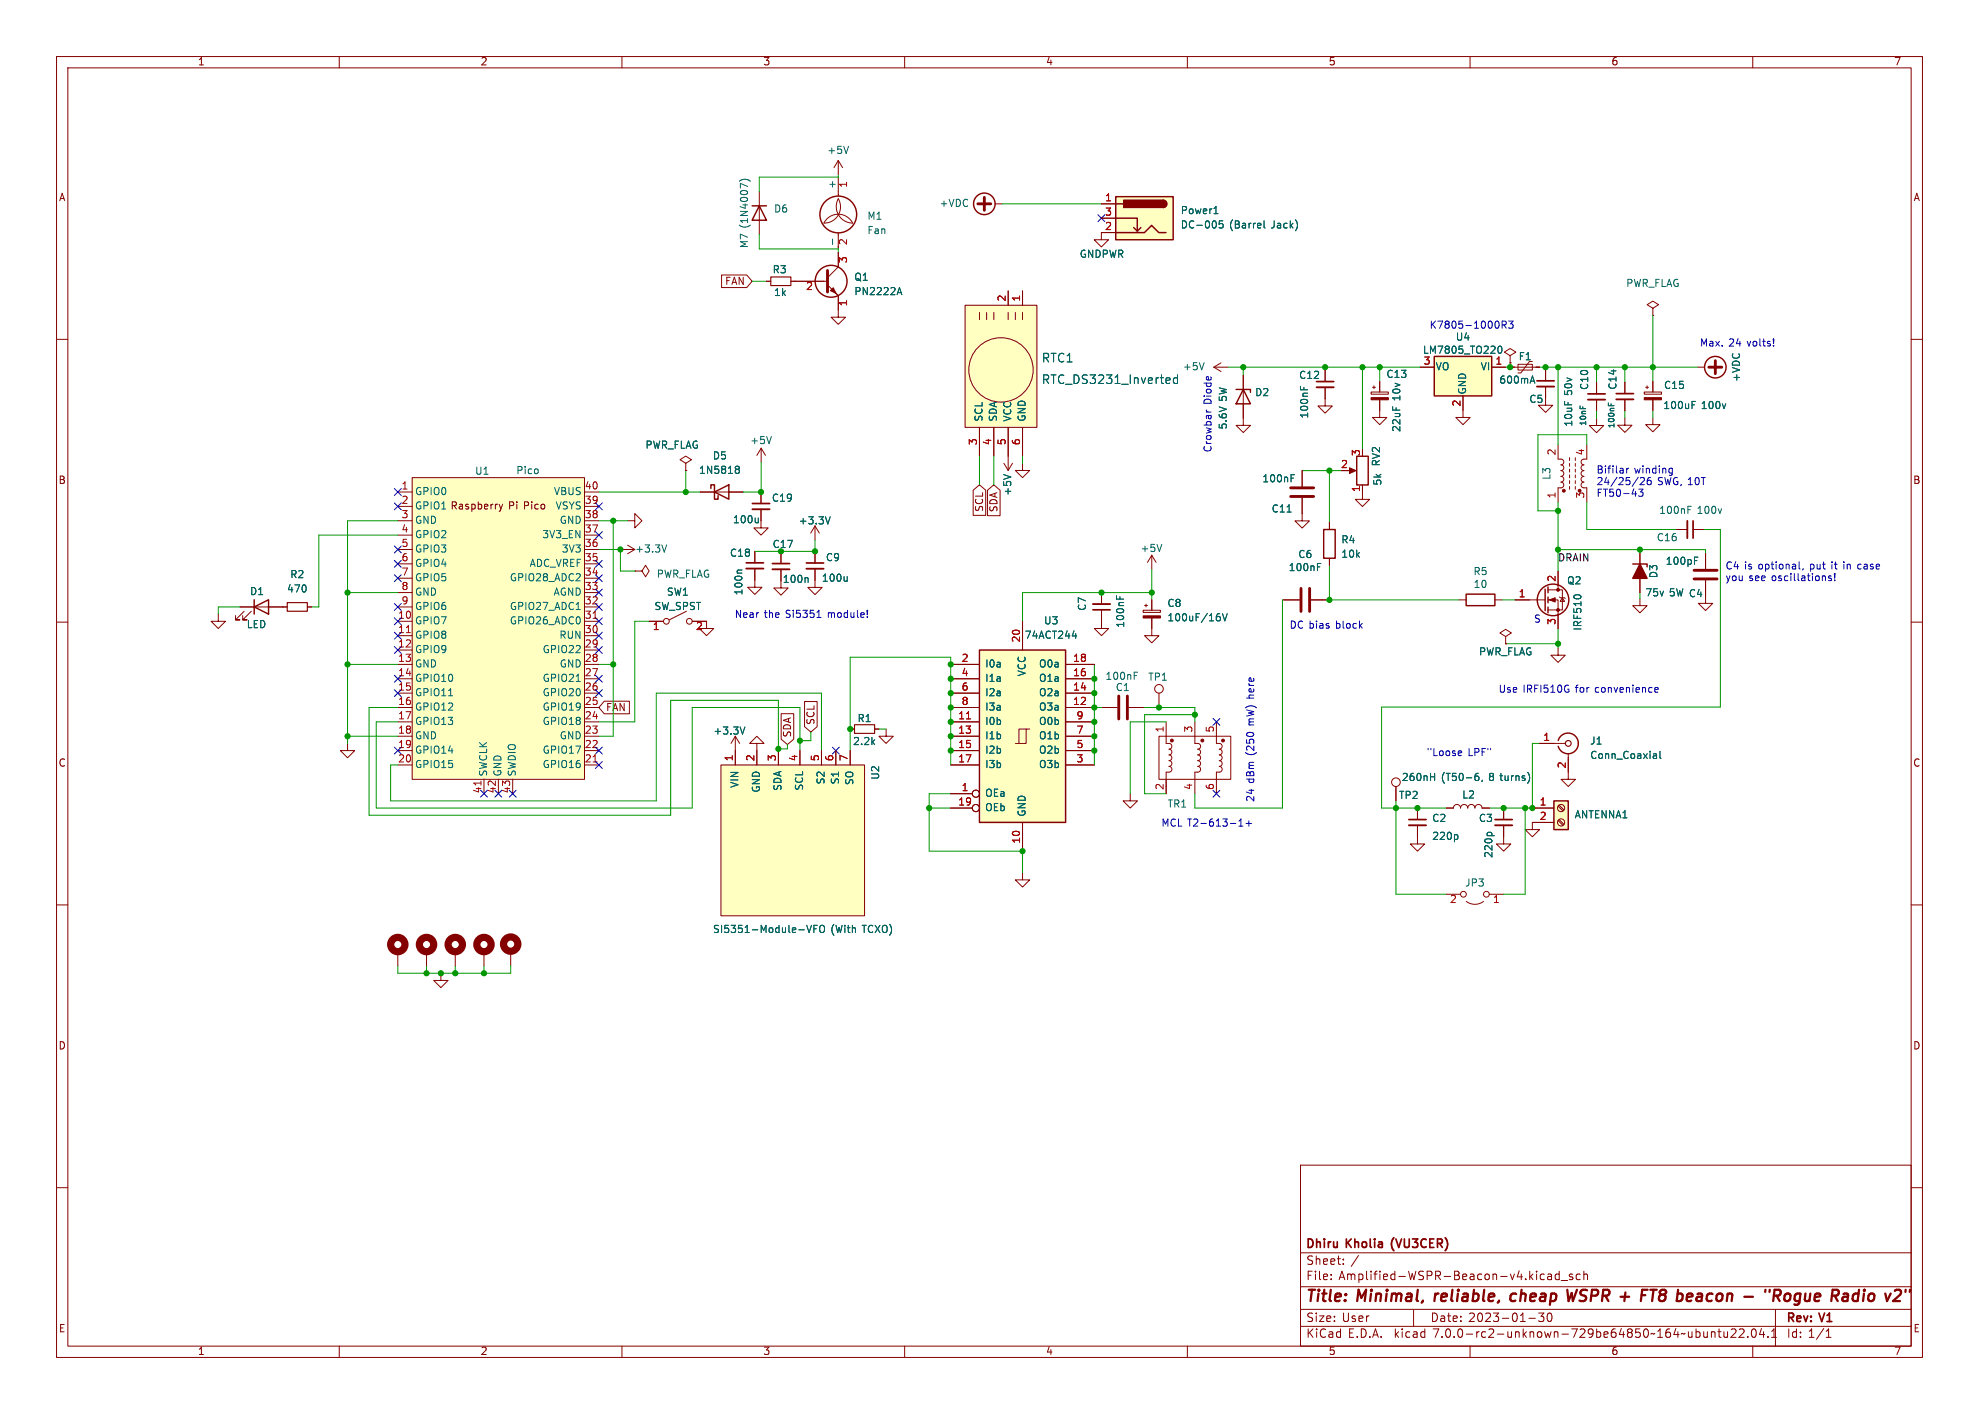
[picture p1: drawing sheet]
<svg xmlns="http://www.w3.org/2000/svg" width="350mm" height="250mm" viewBox="0 0 350 250" stroke-linecap="round" stroke-linejoin="round" font-family="sans-serif">
<g fill="none" stroke="#840000" stroke-width=".18">
<path d="M10 10h330v230h-330zM12 12h326v226h-326zM60 10v2M110 10v2M160 10v2M210 10v2M260 10v2M310 10v2M134.3 33.9v7.6M148.3 35.1a2.87 2.87 0 0 1-2.6 4.3 2.84 2.84 0 0 1 2.6-1.5 2.84 2.84 0 0 1 2.5 1.5 2.92 2.92 0 0 1-2.5-4.3zM148.3 28.4v2.5M148.3 31.3v3.4"/>
<path d="M148.3 28.4l-.8 1.2M148.3 28.4l.7 1.2M176 36h1.3M194.8 36h2.5M194.8 38.6h2.5M10 60h2M127.6 48.6h4.5l.9 1.1-.9 1.1h-4.5zM135.6 49.7h.7M139.9 49.7h6.5M146.4 50.4l1.9 1.9v3.8h-1.3l1.3 1.3 1.2-1.3h-1.2M147.6 51.6l.5 .5M148.3 41.2v2.8"/>
<path d="M148.3 44.7v2.5l-1.9 1.9M170.7 54h12.7v21.6h-12.7zM173.2 55.2v1.3M174.5 55.2v1.3M175.8 55.2v1.3M178.3 51.4v2.6M178.3 55.2v1.3M179.6 55.2v1.3M180.8 51.4v2.6M180.8 55.2v1.3M197.3 41.1h-2.5v1.3h1.3l-1.3 1.3-1.3-1.3h1.3M292.3 54.5l1-.6-1-.7-1 .7 1 .6v1.3"/>
<path d="M292.3 55.8h.1M338 60h2M134.6 79.2l-.7 1.3M134.6 79.2v2.6M134.6 79.2l.8 1.3M173.2 75.6v5M175.8 75.6v5M178.3 75.6v7.6M180.8 75.6v5M214.7 64.9l1.3 .8M214.7 64.9h2.5M216 64.2l-1.3 .7"/>
<path d="M219.9 66.3v8.9h1.3l-1.3 1.3-1.3-1.3h1.3M234.4 68.5v3.3h1.2l-1.2 1.3-1.3-1.3h1.3M234.4 65.4v2.1M242.5 69.3h3v.4h-3zM242.7 68.5h.6M243 68.2v.5M244 70.7v3.1h1.3l-1.3 1.3-1.3-1.3h1.3M244 67.5v1.8M251.1 64.9h2.6M258.7 70v3.8h1.3l-1.3 1.3-1.2-1.3h1.2M263.8 64.9h2.6M267.1 62.9l1-.6-1-.7-1 .7 1 .6v1.3"/>
<path d="M267.1 64.2h.1M267.2 64.9h5.1M268.5 64.4h2.5v1h-2.5zM271 63.9h-.5l-1.5 2h-.5M273.4 68.4v3.3h1.2l-1.2 1.2-1.3-1.2h1.3M273.4 65.3v2M275.6 78.6v2.6h.7l.3 .5-.2 .3-.3 .2 .3 .1 .2 .3-.2 .4-.3 .2 .3 .1 .2 .3-.1 .4-.4 .2 .4 .2 .1 .4-.2 .3-.3 .1 .3 .2 .2 .4-.3 .4-.7 .1v2.5M280.6 78.6v2.6h-.7l-.3 .5 .2 .3 .3 .2-.3 .1-.2 .3 .2 .5 .3 .1-.3 .1-.2 .3 .1 .4 .4 .2-.4 .2v.5l.1 .2 .3 .1-.3 .2-.2 .4 .3 .4 .7 .1v2.5M282.4 74v1.2h1.2l-1.2 1.3-1.3-1.3h1.3M282.4 67.6v2M282.4 70.7v2M287.4 73.9v1.3h1.2l-1.2 1.3-1.3-1.3h1.3"/>
<path d="M287.4 67.6v2M287.4 70.6v2M290.8 69.3h3.1v.4h-3.1zM291.1 68.5h.5M291.3 68.2v.5M292.3 73.8v1.3h1.3l-1.3 1.3-1.2-1.3h1.2M292.3 67.5v1.8M292.3 70.7v1.8M300.2 64.9h1.3M70.4 87h2.5M70.4 89.5h2.5M70.4 92.1h2.5"/>
<path d="M70.4 99.7h2.5M70.4 97.2h2.5M70.4 94.6h2.5M72.9 84.5h30.5v53.3h-30.5zM88.3 89.2l.3 .8M88.6 90l-.3 .4M88.9 89.2l-.3 .8M103.4 87h2.5M103.4 89.5h2.5M103.4 92.1h2.5M103.4 99.7h2.5M103.4 97.2h2.5"/>
<path d="M103.4 94.6h2.5M109.7 97.2h2.6M111 92.1h1.3v-1.3l1.2 1.3-1.2 1.2v-1.2M111 96.4l1.3 .8M112.3 97.2l-1.3 .7M121.3 81.9l1-.6-1-.7-1 .7 1 .6v1.3M121.3 83.2h.1M123.8 87h7.6M133.5 97.5v2M134.6 90v3.3h1.3l-1.3 1.3-1.3-1.3h1.3M134.6 87v2M138.1 97.6v2"/>
<path d="M144.1 93l-.7 1.3M144.1 93v2.5M144.1 97.5v2M144.1 93l.8 1.3M172.1 86.7l1.1-1 1.1 1v4.4h-2.2zM174.7 86.7l1.1-1 1.1 1v4.5h-2.2zM177.5 81.9l.8 1.3M179.1 81.9l-.8 1.3M180.8 81.9v1.3h1.3l-1.3 1.3-1.2-1.3h1.2M203.7 98.2l.8 1.2M203.7 98.2v2.5M203.7 98.2l-.8 1.2"/>
<path d="M230.3 88v4.1h1.3l-1.3 1.3-1.3-1.3h1.3M230.3 83.2v2.8M235.1 92.4v1.2M235.1 98.7v1.3M238.4 83.2h1M241 85.8v2.5h1.2l-1.2 1.3-1.3-1.3h1.3M277.6 80.9v.5M277.6 81.9v.5M277.6 83v.5M277.6 84v.5M277.6 85v.5M277.6 86v.5"/>
<path d="M278.6 80.9v.5M278.6 81.9v.5M278.6 83v.5M278.6 84v.5M278.6 85v.5M278.6 86v.5M290 97.2v7.6M296.4 93.6h2M299.4 93.6h2.1M301.7 97.8v2.8M10 110h2M38.6 108.6v1.3h1.3l-1.3 1.2-1.3-1.2h1.3"/>
<path d="M42.4 107.3h8.4M43.2 108.1l-1.5 1.5h.7h-.7v-.8M44.4 108.1l-1.5 1.5h.8h-.8v-.8M54.4 107.3h.7M70.4 109.9h2.5M70.4 112.4h2.5M70.4 114.9h2.5M70.4 117.5h2.5M70.4 107.3h2.5M70.4 104.8h2.5M70.4 102.2h2.5M103.4 109.9h2.5"/>
<path d="M103.4 112.4h2.5M103.4 114.9h2.5M103.4 117.5h2.5M103.4 107.3h2.5M103.4 104.8h2.5M103.4 102.2h2.5M112.3 101h1.2l.7-1.1 .6 1.1-.6 1-.7-1M112.3 101h.1M114.8 109.9h2.5M121.4 108.1l-3 1.5M122.4 109.9h2.6v1.2h1.2l-1.2 1.3-1.3-1.3h1.3M133.5 100.5v3.3h1.3l-1.3 1.3-1.3-1.3h1.3"/>
<path d="M138.1 100.7v3.3h1.3l-1.3 1.2-1.2-1.2h1.2M144.1 100.6v3.3h1.3l-1.3 1.2-1.2-1.2h1.2M168.1 117.5h5.1M180.8 109.9v5M188.5 117.5h5M194.8 107.8v3.3h1.3l-1.3 1.3-1.3-1.3h1.3M194.8 104.8v2M202.2 107.9h3v.4h-3zM202.4 107.1h.5M202.7 106.8v.5M203.7 109.3v3.1h1.3l-1.3 1.3-1.3-1.3h1.3M203.7 106v1.9"/>
<path d="M227.1 106.1h2.7M231.9 106.1h2.8M258 106.1h1.3M264.4 106.1h1.3M266.3 112.5l1-.6-1-.6-1 .6 1 .6v1.3M266.3 113.8h.1M267.9 106.1h5.4M273.8 106.1h1.8v5.1M273.8 104.3h2.5v3.5h-2.5M275.6 114.6v1.2h1.2l-1.2 1.3-1.3-1.3h1.3M275.6 101v3.3M275.8 105.6l.1 .1h.8l.1 .1"/>
<path d="M276.3 105.7l.4 .6h-.8zM290 105.8v1.3h1.3l-1.3 1.3-1.2-1.3h1.2M301.7 102.6v4.1h1.2l-1.2 1.2-1.3-1.2h1.3M338 110h2M61.5 131.4v1.3h1.2l-1.2 1.3-1.3-1.3h1.3M70.4 125.1h2.5M70.4 120h2.5M70.4 122.6h2.5M70.4 127.6h2.5M70.4 130.2h2.5M70.4 132.7h2.5M70.4 135.3h2.5"/>
<path d="M85.6 137.8v2.5M88.1 137.8v2.5M90.7 137.8v2.5M103.4 125.1h2.5M103.4 120h2.5M103.4 122.6h2.5M103.4 127.6h2.5M103.4 130.2h2.5M103.4 132.7h2.5M103.4 135.3h2.5M106.9 124h4.4v2.2h-4.4l-1-1.1zM127.5 135.3h25.4v26.6h-25.4z"/>
<path d="M130 130.2v5.1M130 130.2l-.7 1.2M130 130.2l.8 1.2M133.9 131.4h1.2l-1.2-1.2-1.3 1.2h1.3v3.9M137.7 132.7v2.6M138.2 126.2h2.2v4.5l-1.1 .9-1.1-.9zM141.5 132.7v2.6M142.3 124h2.2v4.5l-1.1 .9-1.1-.9zM145.3 132.7v2.6M147.8 132.7v2.6M150.4 132.7v2.6M150.4 128.9h.7"/>
<path d="M154.7 128.9h.7M156.7 128.9v1.3h1.3l-1.3 1.2-1.3-1.2h1.3M168.1 125.1h5.1M168.1 120h5.1M168.1 122.6h5.1M168.1 127.6h5.1M168.1 130.2h5.1M168.1 132.7h5.1M168.1 135.3h5.1M181.5 128.9h-1.3v2.5M182.1 128.9h-.6v2.5h-1.9M188.5 125.1h5"/>
<path d="M188.5 120h5M188.5 122.6h5M188.5 127.6h5M188.5 130.2h5M188.5 132.7h5M188.5 135.3h5M194.8 125.1h2.8M199.6 125.1h2.8M205 130.2h12.7v7.6h-12.7zM205 122.6v2.5M206.2 127.6v3.8l.8 .1 .3 .5-.2 .3-.3 .2 .3 .1 .2 .3-.2 .4-.3 .2 .3 .1 .1 .2v.5l-.4 .2 .3 .2 .2 .4-.2 .3-.3 .1 .3 .2 .2 .4-.4 .4h-.7v3.8M211.3 127.6v3.8l.8 .1 .2 .5-.1 .3-.4 .2 .4 .1 .1 .3-.1 .4-.4 .2 .3 .1 .2 .2-.1 .5-.4 .2 .4 .2 .1 .4-.2 .3-.3 .1 .4 .2 .1 .4-.3 .4h-.7v3.8"/>
<path d="M215.1 127.6v3.8l.8 .1 .3 .5-.2 .3-.4 .2 .4 .1 .1 .3-.1 .4-.4 .2 .3 .1 .2 .2-.1 .5-.4 .2 .4 .2 .1 .4-.1 .3-.4 .1 .4 .2 .1 .4-.3 .4h-.7v3.8M246.9 139.1v2.5M272.3 131.4h4.6M277.4 133.2v4.6h-1.3l1.3 1.3 1.2-1.3h-1.2M10 160h2M168.1 142.9h3.9M168.1 140.3h3.9M180.8 154.3v1.3h1.3l-1.3 1.2-1.2-1.2h1.2M180.8 145.4v5.1M199.9 140.3v1.3h-1.3l1.3 1.3 1.3-1.3h-1.3M250.7 145.9v3.3h-1.3l1.3 1.3 1.3-1.3h-1.3M250.7 142.9v2"/>
<path d="M255.8 142.9h1.2a.64 .64 0 0 1 .7-.7 .64 .64 0 0 1 .6 .7 .64 .64 0 0 1 .7-.7 .64 .64 0 0 1 .6 .7 .64 .64 0 0 1 .6-.7 .64 .64 0 0 1 .7 .7 .64 .64 0 0 1 .6-.7 .64 .64 0 0 1 .6 .7h1.3M255.8 158.1h2.5M259.3 159.4a2.54 2.54 0 0 0 3.1 0M263.4 158.1h2.5M265.9 145.9v3.3h-1.2l1.2 1.3 1.3-1.3h-1.3M265.9 142.9v2M271 142.9h3.8M274.8 145.4h-3.8v1.3h-1.3l1.3 1.3 1.3-1.3h-1.3M275.6 145.1l.8 .8M275.6 142.5l.8 .9M275.7 144.9l.9 .8M275.7 142.4l.9 .8"/>
<path d="M338 160h2M70.4 168.3v2.5M75.4 168.3v2.5M78 172.1v1.3h1.2l-1.2 1.2-1.3-1.2h1.3M80.5 168.3v2.5M85.6 168.3v2.5M90.3 168.2v2.5M10 210h2M230 206h108v32h-108zM338 210h2M60 238v2M110 238v2"/>
<path d="M160 238v2M210 238v2M230 234.5h108M230 231.5h108M230 227.5h108M230 221.5h108M235.4 226.1v.2M235.4 225.3v.2M237.6 223.4v.2M237.6 222.6v.2M250 231.5v3M260 238v2"/>
<path d="M270.4 233.1h1.2M273.1 232.2l-.5 .5 .4 .2v.6l-.2 .2h-.5l-.2-.2M273.8 232.3a.81 .81 0 0 0 .3 1.4l.2-.2 .2-.4-.2-.8M273.8 225.3h.5l.1 1M274.4 225.6l-.5 .1a.29 .29 0 0 0-.2 .3 .29 .29 0 0 0 .2 .3l.5-.1M275.8 225.3h-.5l-.2 .2v.5l.1 .2h.6M275.8 224.8v1.5M276.1 226.4h1.2M278.1 225.3h-.3l-.2 .2v.2l.5 .1v.4h-.5M279.5 225.3h-.4l-.3 .2v.5l.1 .2h.6M280.1 225.4l.2-.1h.4l.1 1M280.1 224.8v1.5"/>
<path d="M302.8 235.5h.5v1M303.8 235.5h.6M304 235v1.2l.4 .3M304.9 235.5l.1 .9 .3 .1 .2-.2M305.5 235.5v1M306.2 235.1l.6-.1 .2 .1v.3l-.9 1.1h.9M307.6 235.1l.6-.1 .2 .1 .1 .3-1 1.1h1M309.1 236.3v.2M310 235h.1a.81 .81 0 0 1 .6 .6 .81 .81 0 0 1-.3 .8l-.1 .1a.82 .82 0 0 1-.6-.7 .82 .82 0 0 1 .3-.8zM310 238v2M311.5 234.9l-.3 1.1h.9M311.9 235.5v1"/>
<path d="M312.7 236.3v.2M313.3 236.5h.9M313.3 235.4l.5-.4v1.5M314 231.5v6.5M323 236.5h.8M323 235.4l.4-.4v1.5"/>
<circle cx="177" cy="65.4" r="5.7"/>
<circle cx="117.9" cy="109.9" r=".51"/>
<circle cx="121.9" cy="109.9" r=".51"/>
<circle cx="205" cy="121.8" r=".76"/>
<circle cx="246.9" cy="138.3" r=".76"/>
<circle cx="172.6" cy="142.9" r=".63"/>
<circle cx="172.6" cy="140.3" r=".63"/>
<circle cx="258.8" cy="158.1" r=".51"/>
<circle cx="262.9" cy="158.1" r=".51"/>
<circle cx="276.1" cy="142.9" r=".63"/>
<circle cx="276.1" cy="145.4" r=".63"/>
</g>
<path d="M268 228.7a.66 .66 0 0 0-.8 .4v.8l.2 .1h.4M278.9 228l-.7 2-.2-1.4-.6 1.4M291.9 228h1.1M292.5 228l-.3 2M312.2 228v.4M313 228v.4M314.7 229a.52 .52 0 0 0 .3-.5 .52 .52 0 0 0-.4-.5h-.7l-.3 2M316.6 228.9a.57 .57 0 0 0-1 .2v.8a.57 .57 0 0 0 1-.2M327.9 228.8l.2-.1 .6 .1M328.6 230h-.6M328.8 228l-.3 2" fill="none" stroke="#840000" stroke-width=".4"/>
<g fill="none" stroke="#840000" stroke-width=".3">
<path d="M232.8 67.5h3.1M271.8 67.3h3.1M280.8 69.6h3.1M285.9 69.6h3M132 99.5h3M133.1 89h3M136.6 99.6h3M142.6 99.5h3.1M299.4 92.1v3M193.3 107.8h3M249.2 144.9h3M264.4 144.9h3.1"/>
<path d="M246.5 218.8v.1M255.6 218.8l.1 .1"/>
</g>
<g fill="none" stroke="#006464" stroke-width=".18">
<path d="M130.8 32.1a1.46 1.46 0 0 1 1.9 0M132.2 33l-1.3-.6v.9M150.1 25.9l-.4 1.2M214.7 37.8h.7M214.9 36.7l.2-.2v1.3M216.3 39h-.6l-.1 .7 .2-.2 .4 .1 .1 .2v.4l-.2 .1-.5-.1M223.6 39v1.1l.1 .2M147.2 42.3v.9M158.8 51.7h.6M159.1 50.8l.4 1.3M136.4 77.2l-.4 1.2M206.9 66.9l.1 .3-.8 .1"/>
<path d="M208.3 66.3v1.5M208.3 66.9l-.5-.1-.3 .3v.4l.2 .2h.6M213 64.1l-.5 1.3M230 68.3v.6M264.9 61.7l.1-.4 .2-.1a.68 .68 0 0 1 .5 .6 .68 .68 0 0 1-.5 .7l-.2-.2-.1-.3M270.7 67.4h.6M271 66.5l.5 1.3M284.5 71.3v.4M284.9 71.4v.3M299.3 71h.6M117.9 96.4l-.4 1.2M130.3 82.4l.3 .1 .2 .2-.3 .3"/>
<path d="M130.3 83h.2M130.5 83l.3 .2v.3l-.3 .2h-.2M134.1 91.6v.8M134.1 92.3l-.2 .1M146.8 91.4l-.4 1.2M177.5 83.9l1.3 .4M205.5 96.2l-.5 1.3M228.3 83.9h.6M233 99.6h.6M298.5 89.5h.6M299.7 98.5h.6M101.9 107.8h.7"/>
<path d="M131.2 100.8h-.6l-.2 .2M142.7 102.1l.2 .2v.7M149.8 101.9v.9M149.8 102.7l-.1 .1M189.6 112.4h.8M190.3 112v.9M197.5 105.3v.6M200.6 118.9h.6M215.5 108.5h.2M215.6 109l.2 .2v.3l-.2 .3M216.2 108.5l.4 1.3 .5-1.3M278.5 105.3l.3-.1 .7 .1"/>
<path d="M101.9 120.5h.7M131.7 128.5l-.4 1.3M253 137.3h.7M253.7 136.7v1.3M261 137.3l.3-.1 .3 .3-.1 .4h-.5M261.5 136.7l-.4 .1-.2 .2M262.2 137.9l-.1 .3M270.5 137.1v.8M292.6 133.3h.2l.2 .1v.7M293 134l-.4 .1M293 133.6h-.4M293.6 132.8v1.1l.2 .2"/>
<path d="M257.7 147.6l.1 .2-.1 .6M263.1 147.3l.2-.1 .5 .1M142.7 163.6l.4 1.3 .4-1.3M143.9 164.2h.5M144.6 163.6h-.7v1.3M145 163.8l.3-.2a.43 .43 0 0 1 .5 .4v.5a.42 .42 0 0 1-.4 .4 .42 .42 0 0 1-.4-.4z"/>
</g>
<g fill="#840000" stroke="#840000" stroke-width=".18">
<path d="M242.5 70.3h3v.4h-3z"/>
<path d="M238.7 82.7l1.1 .5-1.1 .5z"/>
<path d="M274 106.1l1.1-.4v.8z"/>
<path d="M202.2 108.9h3v.4h-3z"/>
<path d="M290.8 70.3h3.1v.4h-3.1z"/>
<path d="M146.9 51.4l.5-.5 .5 1z"/>
<circle cx="216.3" cy="130.9" r=".25"/>
<circle cx="212.6" cy="130.9" r=".25"/>
<circle cx="207.3" cy="130.9" r=".25"/>
<circle cx="279.4" cy="86.8" r=".25"/>
<circle cx="276.6" cy="86.8" r=".25"/>
<circle cx="275.6" cy="107.8" r=".25"/>
<circle cx="275.6" cy="104.3" r=".25"/>
</g>
<g fill="none" stroke="#840000" stroke-width=".51">
<path d="M172.9 36h2.3M174.1 34.9v2.3M146.4 47.8v3.8M302.2 64.9h2.3M303.4 63.8v2.3M228.3 87.8h4M228.3 86.3h4M230.1 104v4.1M231.6 104v4.1M299.6 102.4h4.1M299.6 100.8h4.1M197.9 123.1v4"/>
<path d="M199.4 123.1v4"/>
</g>
<g fill="#ffffc2" stroke="#ffffc2" stroke-width=".18">
<path d="M127.5 135.3h25.4v26.6h-25.4z"/>
<path d="M72.9 84.5h30.5v53.3h-30.5z"/>
<path d="M173.2 114.9h15.3v30.5h-15.3z"/>
<path d="M197.3 34.8h10.2v7.6h-10.2z"/>
<path d="M170.7 54h12.7v21.6h-12.7z"/>
<path d="M253.7 63h10.1v7h-10.1z"/>
<path d="M274.8 141.6h2.6v5.1h-2.6z"/>
</g>
<path d="M232.8 68.5h3.1M271.8 68.4h3.1M280.8 70.7h3.1M285.9 70.6h3M133.1 90h3M298.4 92.1v3M132 100.5h3M136.6 100.7h3M142.6 100.6h3.1M193.3 106.8h3M249.2 145.9h3M264.4 145.9h3.1" fill="none" stroke="#840000" stroke-width=".33"/>
<g fill="none" stroke="#840000" stroke-width=".2">
<path d="M136.3 49h3.6v1.5h-3.6zM50.8 106.6h3.6v1.5h-3.6zM151.1 128.1h3.6v1.6h-3.6z"/>
<circle cx="277.4" cy="131.4" r=".51"/>
</g>
<g fill="none" stroke="#840000" stroke-width=".25">
<path d="M133 36.4h2.6M134.3 36.4l1.3 2.5h-2.6zM197.3 34.8h10.2v7.6h-10.2zM197.3 38.6h3.8v2.3l.7-.7M197.3 36h1.3M205.7 35.4a.64 .64 0 0 1 .6 .6 .64 .64 0 0 1-.6 .7M197.3 41.1h5.1l1.3-1.2 1.3 1.2h1.2M200.5 40.2l.6 .7M218.6 68.9h2.6v.5M219.9 68.9l1.3 2.5h-2.6zM253.7 63h10.1v7h-10.1zM125.7 86.4v-.7h.7v2.6h.6v-.7"/>
<path d="M126.4 87l2.5-1.3v2.6zM234.1 93.6h2v5.1h-2zM240 80.7h2v5.1h-2zM288.8 99.7h2.5v.5M45 107.3l2.5-1.3v2.6zM45 106v2.6M173.2 114.9h15.3v30.5h-15.3zM259.3 105.1h5.1v2h-5.1zM273.3 104.2v3.8M273.8 103.8v1M273.8 105.6v1M273.8 107.3v1.1"/>
<path d="M275.6 130.9a1.81 1.81 0 0 1 2.8-.9 1.81 1.81 0 0 1 0 2.9 1.81 1.81 0 0 1-2.8-.9M274.8 141.6h2.6v5.1h-2.6z"/>
<circle cx="148.3" cy="37.9" r="3.3"/>
<circle cx="174.1" cy="36" r="1.9"/>
<circle cx="147" cy="49.7" r="2.82"/>
<circle cx="303.4" cy="64.9" r="1.9"/>
<circle cx="274.7" cy="106.1" r="2.79"/>
</g>
<path d="M71.9 111.9h.7M104.9 109.3h.7M85.1 138.1v.7M104.9 134.7h.7M170.9 127.1h.8" fill="none" stroke="#a90000" stroke-width=".18"/>
<g fill="#840000" stroke="#840000" stroke-width=".25">
<path d="M205.7 35.4a.64 .64 0 0 1 .6 .6 .64 .64 0 0 1-.6 .7z"/>
<path d="M198.7 35.4h7v1.3h-7z"/>
<path d="M290 99.7l1.3 2.6h-2.5z"/>
</g>
<g fill="none" stroke="#840000" stroke-width="1.3">
<circle cx="70.4" cy="167" r="1.27"/>
<circle cx="75.4" cy="167" r="1.27"/>
<circle cx="80.5" cy="167" r="1.27"/>
<circle cx="85.6" cy="167" r="1.27"/>
<circle cx="90.3" cy="166.9" r="1.27"/>
</g>
<g fill="none" stroke="#0000c2" stroke-width=".18">
<path d="M265.7 57.4h.6l.1-.2-.1-.3-.6-.1v1.2M266 57.4l.4 .6M266.8 56.8h.8l-.4 .5 .4 .1v.5l-.2 .1-.6-.1M313.7 59.9v.8M213.4 72.5v.2M313.7 61.1v.1M287.7 82.8v.8M288.1 82.8l-.4 .2M289.8 86.5h.8l-.4 .5 .3 .1v.5l-.1 .2-.6-.2M290.8 84.8l-.7 .9h.7M291.4 84.7l-.1 .8 .3 .2 .3-.1 .1-.1v-.3l-.2-.3M291.6 84.9l-.3 .3"/>
<path d="M295.4 82.8l.4 .1M295.8 82.8v1l-.3 .3M295.8 83.6h-.4M144.5 109.2h.7M144.7 108.1l.1-.2v1.3M153.4 109.1v.1M153.4 107.9v.8M318.2 100.4l.2 .2M318.9 100.6l-.1 .2M323.9 101.9l-.3-.1-.2 .2 .1 .2 .4 .1v.3h-.5M324.4 101.5l.1 .7M324.5 102.5v.2"/>
<path d="M324.5 101.4v.8M324.5 101.5v.7M258.3 132.8l.2 .3-.6 .1M258.5 133.5l-.2 .1M292.7 122.3h.5M292.7 121.6h.4l.2 .3-.6 .1M219.1 146.1h.7M219.1 145.2l.4-.4v1.3M220.4 145.6h1M220.9 145.1v1"/>
</g>
<g fill="none" stroke="#009600" stroke-width=".18">
<path d="M148.3 30.9v.4h-14v2.6M177.3 36h17.5M133 49.7h2.6M134.3 41.5v2.5h14v.7M292.3 55.8v11.7M217.2 64.9h33.9M219.9 64.9v1.4M234.4 64.9v.5M241 64.9v14.5M244 64.9v2.6M266.4 64.9h.8M267.1 64.2v.7"/>
<path d="M272.3 64.9h27.9M273.4 64.9v.4M275.6 64.9v13.7M280.6 78.6v-1.7h-8.6v13.4h3.6M282.4 64.9v2.7M282.4 72.7v1.3M287.4 64.9v2.7M287.4 72.6v1.3M292.3 72.5v1.3M70.4 92.1h-8.9v39.3M70.4 94.6h-14v12.7h-1.3M105.9 97.2h3.8v3.8h2.6"/>
<path d="M105.9 92.1h5.1M105.9 87h17.9M108.5 92.1v38.1h-2.6M121.3 83.2v3.8M134.6 81.8v5.2h-3.2M144.1 95.5v2h-10.6M173.2 80.6v5.1M175.8 80.6v5.1M180.8 80.6v1.3M230.3 83.2h6.9M235.1 83.2v9.2M235.1 100v6.1"/>
<path d="M275.6 88.8v12.2M275.6 97.2h26.1v.6M280.6 88.8v4.8h15.8M301.5 93.6h2.8v31.4h-60v17.9h11.5M42.4 107.3h-3.8v1.3M61.5 117.5h8.9M61.5 104.8h8.9M105.9 117.5h2.6M114.8 109.9h-2.5v17.7h-6.4M193.5 117.5v17.8M203.7 104.8h-22.9v5.1M203.7 100.7v5.3"/>
<path d="M227.1 106.1h-.3v36.8h-15.5v-2.6M234.7 106.1h23.3M265.7 106.1h2.2M266.3 113.8h9.3M275.6 111.2v3.4M290 104.8v1M61.5 130.2h8.9M70.4 127.6h-3.9v15.3h55.9v-17.8h19.1v7.6M70.4 125.1h-5.1v19h53.3v-20.3h19.1v8.9M139.3 131.6v.8h-1.6M143.4 129.4v1.6h-1.9M145.3 132.7v-10.1h-29.2v19h-47v-6.3h1.3"/>
<path d="M150.4 132.7v-16.5h17.7v19.1M155.4 128.9h1.3M193.5 125.1h1.3M202.4 125.1h8.9v2.5M206.2 127.6h-6.3v12.7M211.3 126.4h-8.9v13.9h3.8M272.3 131.4h-1.3v11.5h-7.6M164.3 142.9h3.8M168.1 140.3h-3.8v10.2h16.5v3.8M246.9 141.6v16.5h8.9M269.7 142.9v15.2h-3.8M75.4 170.8v1.3"/>
<path d="M80.5 170.8v1.3M85.6 170.8v1.3M90.3 170.7v1.4h-19.9v-1.3"/>
</g>
<g fill="none" stroke="#000084" stroke-width=".18">
<path d="M194.2 38l1.2 1.2M195.4 38l-1.2 1.2M69.7 86.4l1.3 1.2M69.7 88.9l1.3 1.2M69.7 96.5l1.3 1.3M69.7 99.1l1.3 1.2M71 86.4l-1.3 1.2M71 88.9l-1.3 1.2M71 96.5l-1.3 1.3M71 99.1l-1.3 1.2M105.3 99.1l1.2 1.2M105.3 94l1.2 1.2"/>
<path d="M105.3 88.9l1.2 1.2M106.5 99.1l-1.2 1.2M106.5 94l-1.2 1.2M106.5 88.9l-1.2 1.2M69.7 106.7l1.3 1.2M69.7 111.8l1.3 1.2M69.7 114.3l1.3 1.2M69.7 109.2l1.3 1.3M69.7 119.4l1.3 1.2M69.7 101.6l1.3 1.2M71 106.7l-1.3 1.2M71 111.8l-1.3 1.2"/>
<path d="M71 114.3l-1.3 1.2M71 109.2l-1.3 1.3M71 119.4l-1.3 1.2M71 101.6l-1.3 1.2M105.3 119.4l1.2 1.2M105.3 101.6l1.2 1.2M105.3 106.7l1.2 1.2M105.3 109.2l1.2 1.3M105.3 111.8l1.2 1.2M105.3 114.3l1.2 1.2M105.3 104.2l1.2 1.2M106.5 119.4l-1.2 1.2"/>
<path d="M106.5 101.6l-1.2 1.2M106.5 106.7l-1.2 1.2M106.5 109.2l-1.2 1.3M106.5 111.8l-1.2 1.2M106.5 114.3l-1.2 1.2M106.5 104.2l-1.2 1.2M69.7 132.1l1.3 1.2M69.7 121.9l1.3 1.3M71 132.1l-1.3 1.2M71 121.9l-1.3 1.3M85 139.7l1.2 1.2M86.2 139.7l-1.2 1.2"/>
<path d="M87.5 139.7l1.2 1.2M88.7 139.7l-1.2 1.2M90.1 139.7l1.2 1.2M91.3 139.7l-1.2 1.2M105.3 121.9l1.2 1.3M105.3 134.6l1.2 1.3M105.3 132.1l1.2 1.2M106.5 121.9l-1.2 1.3M106.5 134.6l-1.2 1.3M106.5 132.1l-1.2 1.2M147.2 132.1l1.2 1.2M148.4 132.1l-1.2 1.2"/>
<path d="M214.5 127l1.2 1.2M214.5 139.7l1.2 1.2M215.7 127l-1.2 1.2M215.7 139.7l-1.2 1.2"/>
</g>
<g fill="#009600" stroke="#009600" stroke-width=".18">
<circle cx="282.4" cy="64.9" r=".46"/>
<circle cx="275.6" cy="64.9" r=".46"/>
<circle cx="290" cy="97.2" r=".46"/>
<circle cx="292.3" cy="64.9" r=".46"/>
<circle cx="287.4" cy="64.9" r=".46"/>
<circle cx="271" cy="142.9" r=".46"/>
<circle cx="205" cy="125.1" r=".46"/>
<circle cx="211.3" cy="126.4" r=".46"/>
<circle cx="246.9" cy="142.9" r=".46"/>
<circle cx="250.7" cy="142.9" r=".46"/>
<circle cx="265.9" cy="142.9" r=".46"/>
<circle cx="269.7" cy="142.9" r=".46"/>
<circle cx="234.4" cy="64.9" r=".46"/>
<circle cx="241" cy="64.9" r=".46"/>
<circle cx="244" cy="64.9" r=".46"/>
<circle cx="235.1" cy="83.2" r=".46"/>
<circle cx="219.9" cy="64.9" r=".46"/>
<circle cx="168.1" cy="132.7" r=".46"/>
<circle cx="168.1" cy="130.2" r=".46"/>
<circle cx="168.1" cy="117.5" r=".46"/>
<circle cx="168.1" cy="120" r=".46"/>
<circle cx="150.4" cy="128.9" r=".46"/>
<circle cx="168.1" cy="122.6" r=".46"/>
<circle cx="168.1" cy="125.1" r=".46"/>
<circle cx="168.1" cy="127.6" r=".46"/>
<circle cx="164.3" cy="142.9" r=".46"/>
<circle cx="193.5" cy="127.6" r=".46"/>
<circle cx="193.5" cy="125.1" r=".46"/>
<circle cx="235.1" cy="106.1" r=".46"/>
<circle cx="180.8" cy="150.5" r=".46"/>
<circle cx="193.5" cy="130.2" r=".46"/>
<circle cx="193.5" cy="132.7" r=".46"/>
<circle cx="193.5" cy="120" r=".46"/>
<circle cx="193.5" cy="122.6" r=".46"/>
<circle cx="194.8" cy="104.8" r=".46"/>
<circle cx="203.7" cy="104.8" r=".46"/>
<circle cx="275.6" cy="113.8" r=".46"/>
<circle cx="275.6" cy="90.3" r=".46"/>
<circle cx="275.6" cy="97.2" r=".46"/>
<circle cx="273.4" cy="64.9" r=".46"/>
<circle cx="267.1" cy="64.9" r=".46"/>
<circle cx="109.7" cy="97.2" r=".46"/>
<circle cx="141.5" cy="131" r=".46"/>
<circle cx="137.7" cy="132.4" r=".46"/>
<circle cx="61.5" cy="117.5" r=".46"/>
<circle cx="61.5" cy="104.8" r=".46"/>
<circle cx="61.5" cy="130.2" r=".46"/>
<circle cx="108.5" cy="117.5" r=".46"/>
<circle cx="121.3" cy="87" r=".46"/>
<circle cx="144.1" cy="97.5" r=".46"/>
<circle cx="108.5" cy="92.1" r=".46"/>
<circle cx="134.6" cy="87" r=".46"/>
<circle cx="138.1" cy="97.5" r=".46"/>
<circle cx="75.4" cy="172.1" r=".46"/>
<circle cx="78" cy="172.1" r=".46"/>
<circle cx="85.6" cy="172.1" r=".46"/>
<circle cx="80.5" cy="172.1" r=".46"/>
</g>
<g font-size="2.8" fill="#840000">
<text x="231" y="230.8">Title:</text>
<text x="240.1" y="230.8">Minimal,</text>
<text x="254.4" y="230.8">reliable,</text>
<text x="268.5" y="230.8">cheap</text>
<text x="279" y="230.8">WSPR +</text>
<text x="293.3" y="230.8">FT8 beacon</text>
<text x="312.7" y="230.8">-</text>
<text x="317" y="230.8">&quot;Rogue</text>
<text x="329.4" y="230.8">Radio</text>
</g>
<g font-size="2.1" fill="#006464">
<text x="184.2" y="64.4">RTC1</text>
<text x="184.2" y="68.2">RTC_DS3231_Inverted</text>
</g>
<g font-size="2.1" fill="#840000">
<text x="231" y="221.1">Dhiru</text>
<text x="238.2" y="221.1">Kholia</text>
<text x="246.6" y="221.1">(VU3CER)</text>
<text x="231" y="226.7">File:</text>
<text x="231" y="224">Sheet:</text>
<text x="236.8" y="226.7">Amplified-WSPR-Beacon-v4.kicad_sch</text>
<text x="238.9" y="224">/</text>
<text x="231" y="236.9">KiCad</text>
<text x="231" y="234.1">Size:</text>
<text x="237.4" y="234.1">User</text>
<text x="238.4" y="236.9">E.D.A.</text>
<text x="246.7" y="236.9">kicad</text>
<text x="253" y="234.1">Date:</text>
<text x="253.6" y="236.9">7.0.0-rc2-unknown-729be64850~164~ubuntu22.04.1</text>
<text x="259.7" y="234.1">2023-01-30</text>
<text x="316" y="234.2">Rev:</text>
<text x="316" y="236.9">Id: 1/1</text>
<text x="322" y="234.2">V1</text>
</g>
<g font-size="1.8" fill="#840000">
<text x="35" y="11.8">1</text>
<text x="85" y="11.8">2</text>
<text x="135" y="11.8">3</text>
<text x="185" y="11.8">4</text>
<text x="235" y="11.8">5</text>
<text x="285" y="11.8">6</text>
<text x="335" y="11.8">7</text>
<text x="10.4" y="35.8">A</text>
<text x="338.4" y="35.8">A</text>
<text x="128.1" y="50.6">FAN</text>
<text x="10.3" y="85.8">B</text>
<text x="338.3" y="85.8">B</text>
<text x="89.9" y="90.4">Pi Pico</text>
<text x="174.1" y="90.6" transform="rotate(-90 174.1 90.6)">SCL</text>
<text x="176.7" y="90.7" transform="rotate(-90 176.7 90.7)">SDA</text>
<text x="107.2" y="126">FAN</text>
<text x="140.2" y="130.4" transform="rotate(-90 140.2 130.4)">SDA</text>
<text x="144.3" y="128.2" transform="rotate(-90 144.3 128.2)">SCL</text>
<text x="10.3" y="135.8">C</text>
<text x="338.3" y="135.8">C</text>
<text x="10.3" y="185.8">D</text>
<text x="338.3" y="185.8">D</text>
<text x="10.4" y="235.8">E</text>
<text x="35" y="239.9">1</text>
<text x="85" y="239.9">2</text>
<text x="135" y="239.9">3</text>
<text x="185" y="239.9">4</text>
<text x="235" y="239.9">5</text>
<text x="285" y="239.9">6</text>
<text x="335" y="239.9">7</text>
<text x="338.4" y="235.8">E</text>
</g>
<g font-size="1.8" fill="#006464">
<text x="146.3" y="27.5">+5V</text>
<text x="148" y="33.4" transform="rotate(-90 148 33.4)">+</text>
<text x="136.8" y="37.9">D6</text>
<text x="153.3" y="39.1">M1</text>
<text x="153.3" y="41.7">Fan</text>
<text x="166.1" y="36.9">+VDC</text>
<text x="208.8" y="38.1">Power1</text>
<text x="208.8" y="40.7">DC-005</text>
<text x="217.4" y="40.7">(Barrel</text>
<text x="224.9" y="40.7">Jack)</text>
<text x="132.6" y="43.9" transform="rotate(-90 132.6 43.9)">M7 (1N4007)</text>
<text x="190.9" y="45.9">GNDPWR</text>
<text x="136.6" y="48.6">R3</text>
<text x="136.8" y="52.6">1k</text>
<text x="151" y="49.9">Q1</text>
<text x="151" y="52.5">PN2222A</text>
<text x="287.5" y="51">PWR_FLAG</text>
<text x="209.2" y="65.7">+5V</text>
<text x="251.6" y="62.8">LM7805_TO220</text>
<text x="253.9" y="65.7">VO</text>
<text x="257.4" y="60.5">U4</text>
<text x="261.8" y="65.7">VI</text>
<text x="268.5" y="64">F1</text>
<text x="217.3" y="71" transform="rotate(-90 217.3 71)">5W</text>
<text x="221.9" y="70.3">D2</text>
<text x="229.7" y="67.3">C12</text>
<text x="245.1" y="67.1">C13</text>
<text x="247.9" y="70.9" transform="rotate(-90 247.9 70.9)">10v</text>
<text x="259.6" y="69.7" transform="rotate(-90 259.6 69.7)">GND</text>
<text x="265.1" y="68.1">600mA</text>
<text x="270.4" y="71.5">C5</text>
<text x="278.3" y="70" transform="rotate(-90 278.3 70)">50v</text>
<text x="281.2" y="69" transform="rotate(-90 281.2 69)">C10</text>
<text x="286.2" y="69" transform="rotate(-90 286.2 69)">C14</text>
<text x="294.2" y="69">C15</text>
<text x="308" y="67.6" transform="rotate(-90 308 67.6)">+VDC</text>
<text x="174.1" y="74.5" transform="rotate(-90 174.1 74.5)">SCL</text>
<text x="176.6" y="74.5" transform="rotate(-90 176.6 74.5)">SDA</text>
<text x="179.1" y="74.5" transform="rotate(-90 179.1 74.5)">VCC</text>
<text x="181.7" y="74.5" transform="rotate(-90 181.7 74.5)">GND</text>
<text x="217.3" y="76" transform="rotate(-90 217.3 76)">5.6V</text>
<text x="231.6" y="74.1" transform="rotate(-90 231.6 74.1)">100nF</text>
<text x="247.9" y="76.4" transform="rotate(-90 247.9 76.4)">22uF</text>
<text x="278.3" y="75.5" transform="rotate(-90 278.3 75.5)">10uF</text>
<text x="294.1" y="72.6">100uF</text>
<text x="300.9" y="72.6">100v</text>
<text x="114.1" y="79.6">PWR_FLAG</text>
<text x="126" y="81.5">D5</text>
<text x="132.6" y="78.8">+5V</text>
<text x="244.3" y="82.5" transform="rotate(-90 244.3 82.5)">RV2</text>
<text x="73.4" y="87.8">GPIO0</text>
<text x="84" y="84.2">U1</text>
<text x="91.3" y="84.1">Pico</text>
<text x="97.8" y="87.8">VBUS</text>
<text x="123.6" y="84.1">1N5818</text>
<text x="136.5" y="89">C19</text>
<text x="179.1" y="87.7" transform="rotate(-90 179.1 87.7)">+5V</text>
<text x="223.2" y="85.6">100nF</text>
<text x="244.6" y="85.9" transform="rotate(-90 244.6 85.9)">5k</text>
<text x="274.5" y="84.9" transform="rotate(-90 274.5 84.9)">L3</text>
<text x="73.4" y="90.4">GPIO1 Raspberry</text>
<text x="73.4" y="92.9">GND</text>
<text x="73.4" y="95.4">GPIO2</text>
<text x="95.8" y="95.4">3V3_EN</text>
<text x="98.1" y="90.4">VSYS</text>
<text x="98.9" y="92.9">GND</text>
<text x="129.6" y="92.8">100u</text>
<text x="141.2" y="93">+3.3V</text>
<text x="224.8" y="90.9">C11</text>
<text x="293" y="96">C16</text>
<text x="293.4" y="91.1">100nF</text>
<text x="300.1" y="91.1">100v</text>
<text x="73.4" y="98">GPIO3</text>
<text x="73.4" y="100.5">GPIO4</text>
<text x="93.6" y="100.5">ADC_VREF</text>
<text x="99.2" y="98">3V3</text>
<text x="112.3" y="98">+3.3V</text>
<text x="129" y="98.7">C18</text>
<text x="136.6" y="97.2">C17</text>
<text x="146" y="99.5">C9</text>
<text x="201.7" y="97.9">+5V</text>
<text x="227.9" y="101.3">100nF</text>
<text x="229.6" y="98.9">C6</text>
<text x="237.2" y="96.4">R4</text>
<text x="237.2" y="98.9">10k</text>
<text x="260.5" y="102">R5</text>
<text x="294.5" y="100.1">100pF</text>
<text x="44.2" y="105.5">D1</text>
<text x="50.7" y="105">470</text>
<text x="51.3" y="102.5">R2</text>
<text x="73.4" y="103.1">GPIO5</text>
<text x="73.4" y="105.6">GND</text>
<text x="90" y="103.1">GPIO28_ADC2</text>
<text x="97.8" y="105.6">AGND</text>
<text x="116.1" y="102.4">PWR_FLAG</text>
<text x="117.9" y="105.6">SW1</text>
<text x="131.6" y="105.3" transform="rotate(-90 131.6 105.3)">100n</text>
<text x="138.4" y="103.3">100n</text>
<text x="145.3" y="103.1">100u</text>
<text x="206.4" y="107.6">C8</text>
<text x="260.6" y="104.2">10</text>
<text x="277.1" y="103.6">Q2</text>
<text x="290.9" y="105.7">75v</text>
<text x="293.4" y="102.3" transform="rotate(-90 293.4 102.3)">D3</text>
<text x="295.2" y="105.7">5W C4</text>
<text x="43.6" y="111.3">LED</text>
<text x="73.4" y="110.7">GPIO7</text>
<text x="73.4" y="113.2">GPIO8</text>
<text x="73.4" y="108.1">GPIO6</text>
<text x="90" y="110.7">GPIO26_ADC0</text>
<text x="90" y="108.1">GPIO27_ADC1</text>
<text x="98.8" y="113.2">RUN</text>
<text x="115.7" y="108.1">SW_SPST</text>
<text x="181.2" y="113.2">74ACT244</text>
<text x="184.6" y="110.7">U3</text>
<text x="192.3" y="108.1" transform="rotate(-90 192.3 108.1)">C7</text>
<text x="199.1" y="111.1" transform="rotate(-90 199.1 111.1)">100nF</text>
<text x="206.4" y="110.1">100uF/16V</text>
<text x="280" y="111.6" transform="rotate(-90 280 111.6)">IRF510</text>
<text x="73.4" y="115.8">GPIO9</text>
<text x="73.4" y="118.3">GND</text>
<text x="95.8" y="115.8">GPIO22</text>
<text x="98.9" y="118.3">GND</text>
<text x="174.2" y="118.3">I0a</text>
<text x="181.7" y="119.7" transform="rotate(-90 181.7 119.7)">VCC</text>
<text x="183.6" y="118.3">O0a</text>
<text x="261.5" y="116.2">PWR_FLAG</text>
<text x="73.4" y="120.8">GPIO10</text>
<text x="73.4" y="123.4">GPIO11</text>
<text x="73.4" y="125.9">GPIO12</text>
<text x="95.8" y="125.9">GPIO19</text>
<text x="95.8" y="123.4">GPIO20</text>
<text x="95.8" y="120.8">GPIO21</text>
<text x="174.2" y="120.8">I1a</text>
<text x="174.2" y="123.4">I2a</text>
<text x="174.2" y="125.9">I3a</text>
<text x="183.6" y="125.9">O3a</text>
<text x="183.6" y="123.4">O2a</text>
<text x="183.6" y="120.8">O1a</text>
<text x="195.5" y="120.5">100nF</text>
<text x="197.3" y="122.5">C1</text>
<text x="203" y="120.6">TP1</text>
<text x="73.4" y="128.5">GPIO13</text>
<text x="73.4" y="131">GND</text>
<text x="95.8" y="128.5">GPIO18</text>
<text x="98.9" y="131">GND</text>
<text x="126.1" y="130.2">+3.3V</text>
<text x="151.6" y="128">R1</text>
<text x="174.2" y="128.5">I0b</text>
<text x="174.2" y="131">I1b</text>
<text x="183.6" y="131">O1b</text>
<text x="183.6" y="128.5">O0b</text>
<text x="281.2" y="131.9">J1</text>
<text x="73.4" y="133.5">GPIO14</text>
<text x="73.4" y="136.1">GPIO15</text>
<text x="86.4" y="137.3" transform="rotate(-90 86.4 137.3)">SWCLK</text>
<text x="89" y="137.3" transform="rotate(-90 89 137.3)">GND</text>
<text x="91.5" y="137.3" transform="rotate(-90 91.5 137.3)">SWDIO</text>
<text x="95.8" y="136.1">GPIO16</text>
<text x="95.8" y="133.5">GPIO17</text>
<text x="150.8" y="132">2.2k</text>
<text x="155.8" y="137.9" transform="rotate(-90 155.8 137.9)">U2</text>
<text x="174.2" y="133.5">I2b</text>
<text x="174.2" y="136.1">I3b</text>
<text x="183.6" y="136.1">O3b</text>
<text x="183.6" y="133.5">O2b</text>
<text x="281.2" y="134.5">Conn_Coaxial</text>
<text x="130.9" y="139.4" transform="rotate(-90 130.9 139.4)">VIN</text>
<text x="134.7" y="140.3" transform="rotate(-90 134.7 140.3)">GND</text>
<text x="138.5" y="140" transform="rotate(-90 138.5 140)">SDA</text>
<text x="142.3" y="139.9" transform="rotate(-90 142.3 139.9)">SCL</text>
<text x="146.1" y="138.8" transform="rotate(-90 146.1 138.8)">S2</text>
<text x="148.7" y="138.8" transform="rotate(-90 148.7 138.8)">S1</text>
<text x="151.2" y="138.9" transform="rotate(-90 151.2 138.9)">SO</text>
<text x="174.2" y="141.2">OEa</text>
<text x="174.2" y="143.7">OEb</text>
<text x="206.5" y="143.1">TR1</text>
<text x="247.4" y="141.5">TP2</text>
<text x="247.9" y="138.4">260nH</text>
<text x="254.9" y="138.4">(T50-6,</text>
<text x="258.6" y="141.5">L2</text>
<text x="263.4" y="138.4">8 turns)</text>
<text x="181.7" y="144.4" transform="rotate(-90 181.7 144.4)">GND</text>
<text x="253.2" y="145.6">C2</text>
<text x="253.2" y="148.8">220p</text>
<text x="261.5" y="145.6">C3</text>
<text x="278.4" y="145">ANTENNA1</text>
<text x="264.2" y="151.8" transform="rotate(-90 264.2 151.8)">220p</text>
<text x="259.1" y="157">JP3</text>
<text x="126" y="165.2">SI5351-Module-VFO</text>
<text x="146.9" y="165.2">(With</text>
<text x="152.6" y="165.2">TCXO)</text>
</g>
<g font-size="1.8" fill="#a90000">
<text x="150.2" y="33.3" transform="rotate(-90 150.2 33.3)">1</text>
<text x="195.4" y="35.8">1</text>
<text x="195.4" y="40.9">2</text>
<text x="195.4" y="38.3">3</text>
<text x="150.2" y="46.6" transform="rotate(-90 150.2 46.6)">3</text>
<text x="150.2" y="43.4" transform="rotate(-90 150.2 43.4)">2</text>
<text x="142.5" y="51.6">2</text>
<text x="178.1" y="53.4" transform="rotate(-90 178.1 53.4)">2</text>
<text x="180.6" y="53.4" transform="rotate(-90 180.6 53.4)">1</text>
<text x="150.2" y="54.2" transform="rotate(-90 150.2 54.2)">1</text>
<text x="251.7" y="64.7">3</text>
<text x="264.4" y="64.7">1</text>
<text x="258.5" y="71.9" transform="rotate(-90 258.5 71.9)">2</text>
<text x="173" y="78.8" transform="rotate(-90 173 78.8)">3</text>
<text x="175.5" y="78.8" transform="rotate(-90 175.5 78.8)">4</text>
<text x="178.1" y="78.8" transform="rotate(-90 178.1 78.8)">5</text>
<text x="180.6" y="78.8" transform="rotate(-90 180.6 78.8)">6</text>
<text x="237.1" y="83">2</text>
<text x="240.7" y="80.7" transform="rotate(-90 240.7 80.7)">3</text>
<text x="275.3" y="80.6" transform="rotate(-90 275.3 80.6)">2</text>
<text x="280.4" y="80.6" transform="rotate(-90 280.4 80.6)">4</text>
<text x="71" y="86.7">1</text>
<text x="71" y="89.3">2</text>
<text x="103.4" y="89.3">39</text>
<text x="103.4" y="86.7">40</text>
<text x="240.7" y="87.1" transform="rotate(-90 240.7 87.1)">1</text>
<text x="275.3" y="88.2" transform="rotate(-90 275.3 88.2)">1</text>
<text x="280.4" y="88.2" transform="rotate(-90 280.4 88.2)">3</text>
<text x="71" y="91.8">3</text>
<text x="71" y="94.4">4</text>
<text x="103.4" y="94.4">37</text>
<text x="103.4" y="91.8">38</text>
<text x="71" y="96.9">5</text>
<text x="71" y="99.4">6</text>
<text x="71" y="102">7</text>
<text x="103.4" y="102">34</text>
<text x="103.4" y="99.4">35</text>
<text x="103.4" y="96.9">36</text>
<text x="71" y="104.5">8</text>
<text x="71" y="107.1">9</text>
<text x="103.4" y="107.1">32</text>
<text x="103.4" y="104.5">33</text>
<text x="268.5" y="105.8">1</text>
<text x="275.3" y="102.9" transform="rotate(-90 275.3 102.9)">2</text>
<text x="70.4" y="109.6">10</text>
<text x="70.4" y="112.1">11</text>
<text x="103.4" y="112.1">30</text>
<text x="103.4" y="109.6">31</text>
<text x="115.4" y="111.8">1</text>
<text x="123" y="111.8">2</text>
<text x="180.6" y="113.7" transform="rotate(-90 180.6 113.7)">20</text>
<text x="275.3" y="110.5" transform="rotate(-90 275.3 110.5)">3</text>
<text x="70.4" y="114.7">12</text>
<text x="70.4" y="117.2">13</text>
<text x="70.4" y="119.8">14</text>
<text x="103.4" y="119.8">27</text>
<text x="103.4" y="117.2">28</text>
<text x="103.4" y="114.7">29</text>
<text x="170" y="117.2">2</text>
<text x="170" y="119.8">4</text>
<text x="189.7" y="119.8">16</text>
<text x="189.7" y="117.2">18</text>
<text x="70.4" y="122.3">15</text>
<text x="70.4" y="124.8">16</text>
<text x="103.4" y="124.8">25</text>
<text x="103.4" y="122.3">26</text>
<text x="170" y="122.3">6</text>
<text x="170" y="124.8">8</text>
<text x="189.7" y="124.8">12</text>
<text x="189.7" y="122.3">14</text>
<text x="70.4" y="127.4">17</text>
<text x="70.4" y="129.9">18</text>
<text x="103.4" y="129.9">23</text>
<text x="103.4" y="127.4">24</text>
<text x="169.4" y="127.4">11</text>
<text x="169.4" y="129.9">13</text>
<text x="190.3" y="129.9">7</text>
<text x="190.3" y="127.4">9</text>
<text x="206" y="129.6" transform="rotate(-90 206 129.6)">1</text>
<text x="211.1" y="129.6" transform="rotate(-90 211.1 129.6)">3</text>
<text x="214.9" y="129.6" transform="rotate(-90 214.9 129.6)">5</text>
<text x="272.9" y="131.2">1</text>
<text x="70.4" y="132.5">19</text>
<text x="70.4" y="135">20</text>
<text x="103.4" y="135">21</text>
<text x="103.4" y="132.5">22</text>
<text x="129.8" y="134.7" transform="rotate(-90 129.8 134.7)">1</text>
<text x="133.6" y="134.7" transform="rotate(-90 133.6 134.7)">2</text>
<text x="137.4" y="134.7" transform="rotate(-90 137.4 134.7)">3</text>
<text x="141.2" y="134.7" transform="rotate(-90 141.2 134.7)">4</text>
<text x="145" y="134.7" transform="rotate(-90 145 134.7)">5</text>
<text x="147.6" y="134.7" transform="rotate(-90 147.6 134.7)">6</text>
<text x="150.1" y="134.7" transform="rotate(-90 150.1 134.7)">7</text>
<text x="169.4" y="132.5">15</text>
<text x="169.4" y="135">17</text>
<text x="190.3" y="135">3</text>
<text x="190.3" y="132.5">5</text>
<text x="277.1" y="135.9" transform="rotate(-90 277.1 135.9)">2</text>
<text x="85.3" y="140.3" transform="rotate(-90 85.3 140.3)">41</text>
<text x="87.9" y="140.3" transform="rotate(-90 87.9 140.3)">42</text>
<text x="90.4" y="140.3" transform="rotate(-90 90.4 140.3)">43</text>
<text x="169.4" y="142.6">19</text>
<text x="170" y="140.1">1</text>
<text x="206" y="139.7" transform="rotate(-90 206 139.7)">2</text>
<text x="211.1" y="139.7" transform="rotate(-90 211.1 139.7)">4</text>
<text x="214.9" y="139.7" transform="rotate(-90 214.9 139.7)">6</text>
<text x="272.3" y="142.6">1</text>
<text x="180.6" y="149.2" transform="rotate(-90 180.6 149.2)">10</text>
<text x="272.3" y="145.2">2</text>
<text x="256.4" y="160">2</text>
<text x="264" y="160">1</text>
</g>
<g font-size="1.8" fill="#0000c2">
<text x="252.9" y="58.3">K7805-1000R3</text>
<text x="300.7" y="61.5">Max.</text>
<text x="305.8" y="61.5">24</text>
<text x="309.1" y="61.5">volts!</text>
<text x="214.5" y="71.5" transform="rotate(-90 214.5 71.5)">Diode</text>
<text x="214.5" y="80" transform="rotate(-90 214.5 80)">Crowbar</text>
<text x="282.4" y="83.9">Bifilar</text>
<text x="289.1" y="83.9">winding</text>
<text x="282.4" y="86">24/25/26</text>
<text x="282.4" y="88">FT50-43</text>
<text x="293.2" y="86">SWG, 10T</text>
<text x="305.2" y="100.9">C4 is</text>
<text x="311.1" y="100.9">optional,</text>
<text x="320.3" y="100.9">put</text>
<text x="324.2" y="100.9">it</text>
<text x="326.4" y="100.9">in</text>
<text x="329.1" y="100.9">case</text>
<text x="305.2" y="102.9">you</text>
<text x="309.3" y="102.9">see</text>
<text x="313.4" y="102.9">oscillations!</text>
<text x="129.9" y="109.4">Near</text>
<text x="135.2" y="109.4">the</text>
<text x="139" y="109.4">Si5351</text>
<text x="146.6" y="109.4">module!</text>
<text x="228.1" y="111.4">DC bias</text>
<text x="236.3" y="111.4">block</text>
<text x="271.3" y="110.3">S</text>
<text x="265" y="122.7">Use IRFI510G</text>
<text x="278.7" y="122.7">for</text>
<text x="282.3" y="122.7">convenience</text>
<text x="222" y="128.1" transform="rotate(-90 222 128.1)">mW) here</text>
<text x="222" y="133.5" transform="rotate(-90 222 133.5)">(250</text>
<text x="252.3" y="133.9">&quot;Loose</text>
<text x="259.6" y="133.9">LPF&quot;</text>
<text x="222" y="141.8" transform="rotate(-90 222 141.8)">24</text>
<text x="222" y="138.5" transform="rotate(-90 222 138.5)">dBm</text>
<text x="205.4" y="146.4">MCL T2-613-1+</text>
</g>
<text font-size="1.8" fill="#0f0f0f" x="275.6" y="99.5">DRAIN</text>
<g font-size="1.4" fill="#006464">
<text x="280.8" y="75.4" transform="rotate(-90 280.8 75.4)">10nF</text>
<text x="285.8" y="75.8" transform="rotate(-90 285.8 75.8)">100nF</text>
</g>
</svg>
